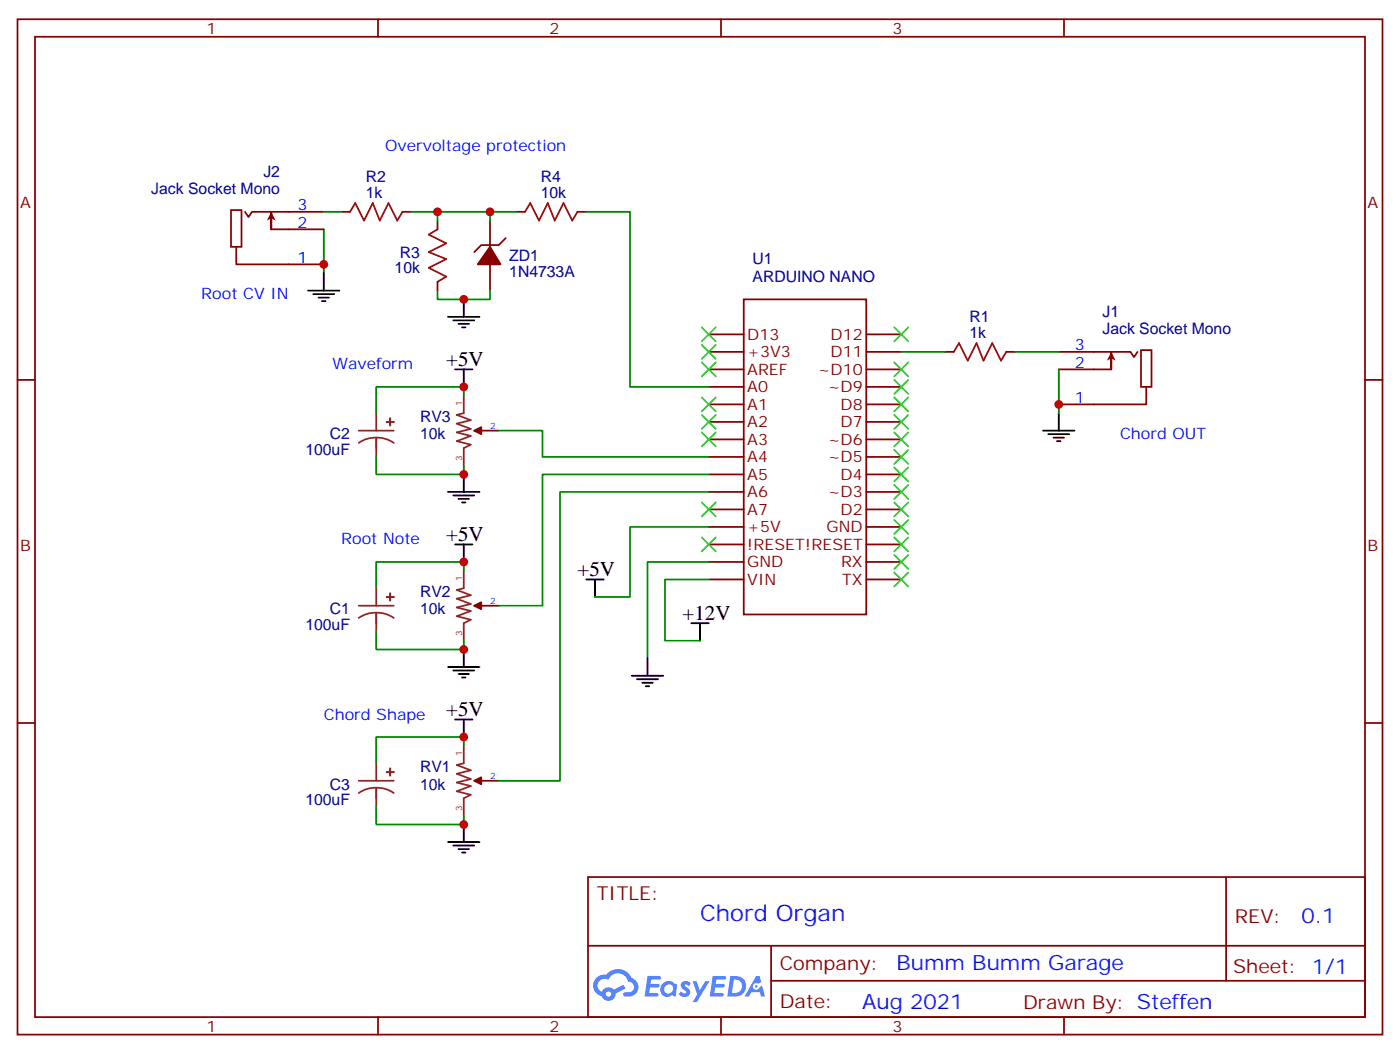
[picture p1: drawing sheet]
<svg xmlns="http://www.w3.org/2000/svg" width="282mm" height="212mm" viewBox="0 0 282 212" stroke-linecap="round" stroke-linejoin="round" font-family="sans-serif">
<g fill="none" stroke="#000" stroke-width=".35">
<path d="M91.7 74.4h3.5M93.5 74.4v3.6M90.3 99.1h6.4M91.4 99.8h4.2M93.5 95.6v3.5M91.7 109.7h3.5M92.4 100.5h2.1M93.1 101.2h.7M93.5 109.7v3.5M118.2 116.8h3.5M119.9 116.8v3.5M90.3 134.4h6.4"/>
<path d="M91.4 135.1h4.2M92.4 135.8h2.1M93.1 136.5h.7M93.5 130.9v3.5M127.4 136.2h6.3M128.4 136.9h4.2M129.5 137.6h2.1M130.2 138.3h.7M130.5 132.6v3.6M139.3 125.6h3.6M141.1 125.6v3.5M91.7 145h3.5"/>
<path d="M93.5 145v3.5M90.3 169.7h6.4M91.4 170.4h4.2M92.4 171.1h2.1M93.1 171.8h.7M93.5 166.2v3.5"/>
</g>
<g fill="none" stroke="#870000" stroke-width=".35">
<path d="M142.9 67.4h7M142.9 70.9h7M142.9 78h7M142.9 74.4h7M149.9 60.3h24.7v63.5h-24.7zM174.6 67.4h7.1M174.6 70.9h7.1M174.6 78h7.1M174.6 74.4h7.1M190.5 70.9h1.8M202.8 70.9h1.8M213.4 70.9h14.5l.7 1.1 .7-1.1"/>
<path d="M213.4 74.4h10.6M224 74.4v-3.5v3.5M230 70.6h2.1v7.4h-2.1zM231.1 78v3.5h-17.7M97 86.8h3.5M142.9 81.5h7M142.9 85h7M142.9 88.5h7M142.9 92.1h7M142.9 95.6h7M142.9 99.1h7M174.6 81.5h7.1"/>
<path d="M174.6 85h7.1M174.6 88.5h7.1M174.6 92.1h7.1M174.6 95.6h7.1M174.6 99.1h7.1M142.9 116.8h7M142.9 102.7h7M142.9 113.2h7M142.9 109.7h7M142.9 106.2h7M174.6 116.8h7.1M174.6 102.7h7.1"/>
<path d="M174.6 113.2h7.1M174.6 109.7h7.1M174.6 106.2h7.1M97 122.1h3.5M97 157.3h3.5"/>
</g>
<path d="M181.7 70.9h8.8M93.5 115v-1.8h-17.7v5.3M142.9 116.8h-8.8v12.3h7M142.9 113.2h-12.4v19.4M142.9 106.2h-15.9v14.1h-7.1M75.8 127.4v3.5h17.7v-1.8" fill="none" stroke="#008700" stroke-width=".35"/>
<path d="M93.5 79.7v3.6l-1.4 .3 2.8 1.1-2.8 .7 2.8 1-2.8 .7 2.8 .7-2.8 1.1 2.8 .7-1.4 .7v3.5M95.6 86.8h1.4M75.8 118.5v3.6M93.5 115v3.5l-1.4 .4 2.8 1-2.8 .8 2.8 1-2.8 .7 2.8 .7-2.8 1.1 2.8 .7-1.4 .7v3.5M72.3 122.1h7.1M75.8 123.5l-1.8 .2-1.7 .8M75.8 123.5l1.9 .2 1.7 .8M75.8 123.5v3.9M95.6 122.1h1.4M93.5 150.3v3.5l-1.4 .4 2.8 1-2.8 .7 2.8 1.1-2.8 .7 2.8 .7-2.8 1.1 2.8 .7-1.4 .7v3.5M95.6 157.3h1.4" fill="none" stroke="#8c2424" stroke-width=".35"/>
<g fill="#870000" stroke="#870000" stroke-width=".35">
<path d="M95.6 157.3l1.4-.7v1.4z"/>
<path d="M95.6 122.1l1.4-.7v1.4z"/>
<path d="M95.6 86.8l1.4-.7v1.4z"/>
</g>
<g fill="#8c2424" stroke="#8c2424" stroke-width=".35">
<path d="M78 120.3h1.4z"/>
<path d="M78.6 119.6l.1 1.4z"/>
</g>
<g fill="none" stroke="#3c3" stroke-width=".35">
<path d="M141.5 66l2.8 2.8M141.5 69.5l2.8 2.8M141.5 73l2.8 2.8M144.3 66l-2.8 2.8M144.3 69.5l-2.8 2.8M144.3 73l-2.8 2.8M180.3 76.6l2.8 2.8M180.3 73l2.8 2.8M180.3 66l2.8 2.8M183.1 76.6l-2.8 2.8M183.1 73l-2.8 2.8M183.1 66l-2.8 2.8"/>
<path d="M141.5 80.1l2.8 2.8M141.5 83.6l2.8 2.8M141.5 87.1l2.8 2.9M144.3 80.1l-2.8 2.8M144.3 83.6l-2.8 2.8M144.3 87.1l-2.8 2.9M180.3 97.7l2.8 2.8M180.3 94.2l2.8 2.8M180.3 90.7l2.8 2.8M180.3 87.1l2.8 2.9M180.3 83.6l2.8 2.8M180.3 80.1l2.8 2.8"/>
<path d="M183.1 97.7l-2.8 2.8M183.1 94.2l-2.8 2.8M183.1 90.7l-2.8 2.8M183.1 87.1l-2.8 2.9M183.1 83.6l-2.8 2.8M183.1 80.1l-2.8 2.8M141.5 108.3l2.8 2.8M144.3 108.3l-2.8 2.8M180.3 115.4l2.8 2.8M180.3 111.8l2.8 2.9M180.3 108.3l2.8 2.8M180.3 104.8l2.8 2.8"/>
<path d="M180.3 101.2l2.8 2.9M183.1 115.4l-2.8 2.8M183.1 111.8l-2.8 2.9M183.1 108.3l-2.8 2.8M183.1 104.8l-2.8 2.8M183.1 101.2l-2.8 2.9"/>
</g>
<path d="M192.3 70.9l1-1.8 1.8 3.6 1.7-3.6 1.5 3.6 1.7-3.6 1.8 3.6 1-1.8" fill="none" stroke="#a10000" stroke-width=".35"/>
<path d="M224 70.9l.9 1.8-.9-.5-.9 .5z" fill="#870000"/>
<path d="M62.1 58.6h6.3M63.1 59.3h4.3M64.2 60h2.1M65.3 55v3.6M64.9 60.7h.7M210.3 86.8h6.3M211.3 87.5h4.2M212.4 88.2h2.1M213.1 88.9h.7M213.4 83.3v3.5" fill="none" stroke="#000" stroke-width=".35"/>
<path d="M65.3 46.2v8.8M213.4 74.4v8.9" fill="none" stroke="#008700" stroke-width=".35"/>
<path d="M46.6 42.3h2.1v7.4h-2.1zM47.6 49.7v3.6h17.7M49.4 42.7l.7 1 .7-1h14.5M54.7 46.2v-3.5v3.5M54.7 46.2h10.6" fill="none" stroke="#870000" stroke-width=".35"/>
<path d="M54.7 42.7l.9 1.8-.9-.5-.9 .5z" fill="#870000"/>
<path d="M70.6 42.7l1-1.8 1.8 3.6 1.7-3.6 1.5 3.6 1.7-3.6 1.8 3.6 1-1.8M88.2 46.2l-1.8 1.1 3.6 1.7-3.6 1.8 3.6 1.4-3.6 1.8 3.6 1.7-1.8 1.1M105.8 42.7l1.1-1.8 1.8 3.6 1.7-3.6 1.4 3.6 1.8-3.6 1.8 3.6 1-1.8" fill="none" stroke="#a10000" stroke-width=".35"/>
<g fill="none" stroke="#870000" stroke-width=".35">
<path d="M3.5 3.9h275.2v204.6h-275.2zM7.1 7.4h268.1v197.6h-268.1zM76.2 3.9v3.5M145.3 3.9v3.5M214.5 3.9v3.5M68.8 42.7h1.8M81.1 42.7h1.8M88.2 44.5v1.7M88.2 56.8v1.8M98.8 44.5v5.2M98.8 53.3v5.3M102 48l-1.5 1.4h-3.5l-1.4 1.4"/>
<path d="M104.1 42.7h1.7M116.4 42.7h1.8M3.5 76.6h3.6M275.2 76.6h3.5M3.5 145.7h3.6M275.2 145.7h3.5M118.5 176.7h156.7v28.3h-156.7zM247.2 176.8v20.8M118.6 190.6h156.4M155.4 197.6h119.6M155.4 190.6v14.1M76.2 205v3.5"/>
<path d="M145.3 205v3.5M214.5 205v3.5"/>
</g>
<g fill="none" stroke="#008700" stroke-width=".35">
<path d="M65.3 42.7h3.5M82.9 42.7h5.3M88.2 58.6v1.7h10.6v-1.7M88.2 44.5v-1.8h10.6v1.8M98.8 42.7h5.3M118.2 42.7h8.8v35.3h15.9M93.5 79.7v-1.7h-17.7v5.3M204.6 70.9h8.8M75.8 92.1v3.5h17.7v-1.8M100.5 86.8h8.9v5.3h33.5M142.9 95.6h-33.5v26.5h-8.9M142.9 99.1h-30v58.2h-12.4"/>
<path d="M93.5 150.3v-1.8h-17.7v5.3M75.8 162.6v3.6h17.7v-1.8"/>
</g>
<path d="M98.8 49.7l2.1 3.6h-4.6z" fill="#870000" stroke="#870000" stroke-width=".35"/>
<path d="M90.3 63.9h6.4M91.4 64.6h4.2M92.4 65.3h2.1M93.1 66h.7M93.5 60.3v3.6" fill="none" stroke="#000" stroke-width=".35"/>
<path d="M72.3 86.8h7.1M75.8 88.2l-1.8 .2-1.7 .9M75.8 88.2l1.9 .2 1.7 .9M75.8 83.3v3.5M75.8 88.2v3.9M72.3 157.3h7.1M75.8 158.8l-1.8 .2-1.7 .8M75.8 158.8l1.9 .2 1.7 .8M75.8 153.8v3.5M75.8 158.8v3.8" fill="none" stroke="#8c2424" stroke-width=".35"/>
<g fill="#8c2424" stroke="#8c2424" stroke-width=".35">
<path d="M78 85l1.4 .1z"/>
<path d="M78.6 84.3l.1 1.4z"/>
<path d="M78 155.6h1.4z"/>
<path d="M78.6 154.9l.1 1.4z"/>
</g>
<path d="M141.5 101.2l2.8 2.9M144.3 101.2l-2.8 2.9" fill="none" stroke="#3c3" stroke-width=".35"/>
<g fill="#5487ff">
<path d="M137.5 197.9a1.22 1.22 0 0 1 1.7 .3l-.3 .6a.47 .47 0 0 0-.4-.4 .47 .47 0 0 0-.5 .1l.1 .2a1.55 1.55 0 0 1 1 1.5 1.34 1.34 0 0 1-2.3 .1l.5-.5 .7 .4a.29 .29 0 0 0 .4-.3 .29 .29 0 0 0-.3-.3 1.04 1.04 0 0 1-.6-1.7z"/>
<path d="M130.5 196.7h2.1a.43 .43 0 0 1 .5 .1 .43 .43 0 0 1 .1 .4l-.3 .2h-1.6l-.2 .9h1.6a.37 .37 0 0 1 .3 .4 .37 .37 0 0 1-.4 .3h-1.6l-.1 1.1h1.2a.43 .43 0 0 1 .5 .1 .43 .43 0 0 1 .1 .4l-.3 .2h-2.5z"/>
<path d="M143.7 196.7h2.1a.43 .43 0 0 1 .5 .1 .43 .43 0 0 1 .1 .4l-.4 .2h-1.6l-.1 .9h1.5a.37 .37 0 0 1 .3 .4 .37 .37 0 0 1-.4 .3h-1.5l-.2 1.1h1.3a.43 .43 0 0 1 .5 .1 .43 .43 0 0 1 .1 .4l-.4 .2h-2.4z"/>
<path d="M152.4 196.7h.7l.3 1.2-.6 .3a.69 .69 0 0 0-1 .3 .69 .69 0 0 0 .5 1 .69 .69 0 0 0 .8-.6l.5-.3 .6 2.2h-.8l-.2-.9h-1.7l-.5 .9h-.9z"/>
<path d="M139.6 197.8h.8l.6 1.8 1.1-1.8h.9l-2.5 4.1h-.9l.9-1.5z"/>
<path d="M147.2 196.7l-.6 4.1h1.4a2.11 2.11 0 0 0 2.4-2.1 2.11 2.11 0 0 0-2.5-2zM147.9 197.4a1.39 1.39 0 0 1 1.7 1.4 1.39 1.39 0 0 1-1.8 1.3h-.3z"/>
<path d="M133.5 198.3a1.47 1.47 0 0 0-.1 2.1 1.47 1.47 0 0 0 2.1 .1l.7 .3 .3-2.3-.2-.2-.4-.1a1.49 1.49 0 0 0-2.4 .1zM134.2 198.7a.91 .91 0 0 1 1.5 .3 .91 .91 0 0 1-1 1.2 .87 .87 0 0 1-.8-.6 .87 .87 0 0 1 .3-.9z"/>
<path d="M120.2 197a2.18 2.18 0 0 0 1.1 3.8 1.44 1.44 0 0 0 1.6 .9 1.44 1.44 0 0 0 1.2-1.5l2-1-.4-.7-2 .9a1.47 1.47 0 0 0-2.4 .5 1.39 1.39 0 0 1-.6-2 1.39 1.39 0 0 1 2-.4 2.08 2.08 0 0 1 2.1-1.4 2.08 2.08 0 0 1 1.8 1.7 1.07 1.07 0 0 1 1.2 1 1.07 1.07 0 0 1-1 1.2h-.7a.43 .43 0 0 0-.5 .3 .43 .43 0 0 0 .4 .5 2 2 0 0 0 2.4-1 2 2 0 0 0-.6-2.5l-.5-.2a2.98 2.98 0 0 0-5.1-.7l-1 .1zM122.1 200.3a.55 .55 0 0 1 1.1 0 .55 .55 0 0 1-1.1 0z"/>
<circle cx="152.5" cy="198.8" r=".26"/>
</g>
<g fill="#c00">
<circle cx="93.5" cy="113.2" r=".88"/>
<circle cx="93.5" cy="130.9" r=".88"/>
<circle cx="213.4" cy="81.5" r=".88"/>
<circle cx="65.3" cy="53.3" r=".88"/>
<circle cx="88.2" cy="42.7" r=".88"/>
<circle cx="93.5" cy="60.3" r=".88"/>
<circle cx="98.8" cy="42.7" r=".88"/>
<circle cx="93.5" cy="78" r=".88"/>
<circle cx="93.5" cy="95.6" r=".88"/>
<circle cx="93.5" cy="166.2" r=".88"/>
<circle cx="93.5" cy="148.5" r=".88"/>
</g>
<text font-size="4.6" fill="#00f" x="141.1" y="185.6">Chord Organ</text>
<g font-size="4.2">
<text x="90" y="73.7">+5V</text>
<text x="90" y="109">+5V</text>
<text x="116.4" y="116.1">+5V</text>
<text x="137.6" y="124.9">+12V</text>
<text x="90" y="144.3">+5V</text>
</g>
<g font-size="4.2" fill="#00f">
<text x="262.3" y="186">0.1</text>
<text x="180.7" y="195.6">Bumm Bumm Garage</text>
<text x="173.8" y="203.4">Aug 2021</text>
</g>
<g font-size="3.9" fill="#800">
<text x="120.3" y="181.3">TITLE:</text>
<text x="248.9" y="186">REV:</text>
<text x="157.2" y="195.5">Company:</text>
<text x="248.6" y="196.1">Sheet: 1/1</text>
<text x="157.2" y="203.2">Date:</text>
<text x="206.2" y="203.3">Drawn By: Steffen</text>
</g>
<g font-size="3.2" fill="#800">
<text x="41.6" y="6.9">1</text>
<text x="110.8" y="6.9">2</text>
<text x="179.9" y="6.9">3</text>
<text x="4.1" y="42">A</text>
<text x="275.7" y="42">A</text>
<text x="150.6" y="68.4">D13</text>
<text x="150.6" y="72">+3V3</text>
<text x="167.4" y="72">D11</text>
<text x="167.4" y="68.4">D12</text>
<text x="150.6" y="75.5">AREF</text>
<text x="164.8" y="75.5">~D10</text>
<text x="150.6" y="79">A0</text>
<text x="150.6" y="82.6">A1</text>
<text x="166.9" y="79">~D9</text>
<text x="169.5" y="82.6">D8</text>
<text x="150.6" y="86.1">A2</text>
<text x="150.6" y="89.6">A3</text>
<text x="166.9" y="89.6">~D6</text>
<text x="169.5" y="86.1">D7</text>
<text x="150.6" y="93.1">A4</text>
<text x="166.9" y="93.1">~D5</text>
<text x="150.6" y="96.7">A5</text>
<text x="150.6" y="100.2">A6</text>
<text x="166.9" y="100.2">~D3</text>
<text x="169.5" y="96.7">D4</text>
<text x="150.6" y="103.7">A7</text>
<text x="150.6" y="107.2">+5V</text>
<text x="166.6" y="107.2">GND</text>
<text x="169.5" y="103.7">D2</text>
<text x="4.1" y="111.1">B</text>
<text x="150.6" y="110.8">!RESET!RESET</text>
<text x="275.7" y="111.1">B</text>
<text x="150.6" y="117.8">VIN</text>
<text x="150.6" y="114.3">GND</text>
<text x="169.5" y="114.3">RX</text>
<text x="169.8" y="117.8">TX</text>
<text x="41.6" y="208">1</text>
<text x="110.8" y="208">2</text>
<text x="179.9" y="208">3</text>
</g>
<g font-size="3.2" fill="#000080">
<text x="53.1" y="35.6">J2</text>
<text x="30.5" y="39.2">Jack Socket Mono</text>
<text x="73.7" y="39.9">1k</text>
<text x="73.7" y="36.7">R2</text>
<text x="109" y="39.9">10k</text>
<text x="109" y="36.7">R4</text>
<text x="80.6" y="51.9">R3</text>
<text x="102.7" y="52.7">ZD1</text>
<text x="151.7" y="53.3">U1</text>
<text x="79.5" y="55">10k</text>
<text x="102.7" y="55.8">1N4733A</text>
<text x="151.7" y="56.8">ARDUINO NANO</text>
<text x="195.4" y="64.9">R1</text>
<text x="222.2" y="63.9">J1</text>
<text x="195.4" y="68.1">1k</text>
<text x="222.2" y="67.4">Jack Socket Mono</text>
<text x="66.5" y="88.5">C2</text>
<text x="84.7" y="88.5">10k</text>
<text x="84.7" y="85">RV3</text>
<text x="61.6" y="91.7">100uF</text>
<text x="66.5" y="123.8">C1</text>
<text x="84.7" y="123.8">10k</text>
<text x="84.7" y="120.3">RV2</text>
<text x="61.6" y="127">100uF</text>
<text x="84.7" y="155.6">RV1</text>
<text x="66.5" y="159.1">C3</text>
<text x="84.7" y="159.1">10k</text>
<text x="61.6" y="162.3">100uF</text>
</g>
<g font-size="3.2" fill="#00f">
<text x="77.6" y="30.3">Overvoltage protection</text>
<text x="60" y="42.3">3</text>
<text x="60" y="45.9">2</text>
<text x="60" y="52.9">1</text>
<text x="40.6" y="60.3">Root CV IN</text>
<text x="216.7" y="70.6">3</text>
<text x="67" y="74.4">Waveform</text>
<text x="216.7" y="74.1">2</text>
<text x="216.7" y="81.1">1</text>
<text x="225.8" y="88.5">Chord OUT</text>
<text x="68.8" y="109.7">Root Note</text>
<text x="65.3" y="145">Chord Shape</text>
</g>
<g font-size="1.8" fill="#8d2323">
<text x="93.1" y="81.8" transform="rotate(-90 93.1 81.8)">1</text>
<text x="93.1" y="92.8" transform="rotate(-90 93.1 92.8)">3</text>
<text x="93.1" y="117.1" transform="rotate(-90 93.1 117.1)">1</text>
<text x="93.1" y="128.1" transform="rotate(-90 93.1 128.1)">3</text>
<text x="93.1" y="152.4" transform="rotate(-90 93.1 152.4)">1</text>
<text x="93.1" y="163.4" transform="rotate(-90 93.1 163.4)">3</text>
</g>
<g font-size="1.8" fill="#00f">
<text x="98.8" y="86.4">2</text>
<text x="98.8" y="121.7">2</text>
<text x="98.8" y="157">2</text>
</g>
</svg>
